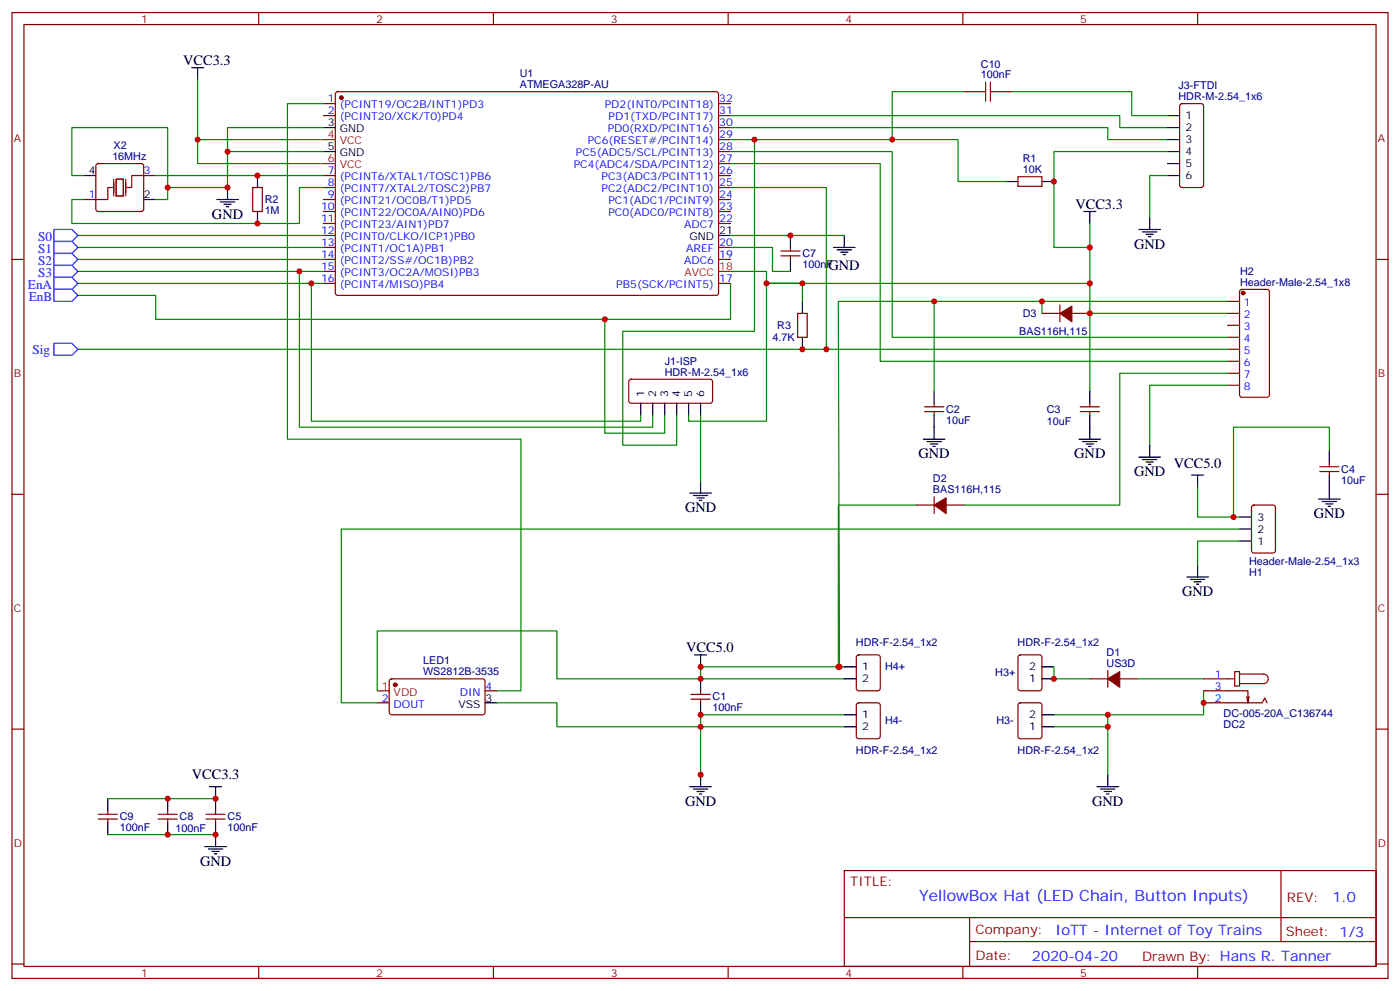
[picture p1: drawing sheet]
<svg xmlns="http://www.w3.org/2000/svg" width="412mm" height="292mm" viewBox="0 0 412 292" stroke-linecap="round" stroke-linejoin="round" font-family="sans-serif">
<g fill="none" stroke="#870000" stroke-width=".35">
<path d="M3.5 3.7h405.4v284.3h-405.4zM7.1 7.2h398.2v277.3h-398.2zM76.2 3.7v3.5M145.3 3.7v3.5M214.5 3.7v3.5M283.6 3.7v3.5M352.8 3.7v3.5M95.2 30.5h3.6M95.2 34h3.6M99 27.2l.5-.2h111.7l.5 .7-.1 58.8-.6 .5-111.8-.1-.4-.6v-58.6zM211.7 30.5h3.5M211.7 34h3.5"/>
<path d="M211.7 37.6h3.5M284 27h3.5M294.6 27h3.5M347.7 30.7l.5-.2h5.6l.7 .4v23.6l-.4 .7h-5.9l-.7-.5v-23.5zM24.7 58.7h3.5M28.5 48.4l.4-.2h12.7l.5 .2 .2 .5v12.7l-.2 .5-.5 .2h-12.7l-.5-.3-.2-.4v-12.7zM42.3 51.7h3.6M74.4 55.2h2.9v7.1h-2.9zM95.2 51.7h3.6M95.2 55.2h3.6M95.2 58.7h3.6M211.7 51.7h3.5"/>
<path d="M211.7 55.2h3.5M211.7 58.7h3.5M211.7 48.2h3.5M211.7 44.6h3.5M211.7 41.1h3.5M299.9 52h7v2.9h-7zM3.5 76.4h3.6M95.2 76.4h3.6M95.2 62.3h3.6M95.2 65.8h3.6M95.2 69.3h3.6M95.2 72.8h3.6"/>
<path d="M95.2 79.9h3.6M211.7 76.4h3.5M211.7 62.3h3.5M211.7 65.8h3.5M211.7 72.8h3.5M230 75.3h5.7M230 73.9h5.7M232.8 72.8v1.1M232.8 75.3v1.1M405.3 76.4h3.6M95.2 83.4h3.6M211.7 83.4h3.5"/>
<path d="M234.9 92.3h2.9v7h-2.9zM306.9 92.3h5.3M312.2 89.8v4.9M315.7 92.3h5.3M361.6 88.7h3.5M361.6 92.3h3.5M361.6 95.8h3.5M361.6 99.3h3.5M365.4 85.4l.4-.2h7.4l.7 .4v30.6l-.4 .7h-7.7l-.6-.4-.1-30.6zM185.4 111.9l.5-.2h23.6l.4 .7-.1 5.9-.6 .4-23.6-.1-.4-.6v-5.6zM272.3 119.8h5.7M275.2 118.7v1.1"/>
<path d="M318.2 119.8h5.6M321 118.7v1.1M361.6 102.8h3.5M361.6 106.4h3.5M361.6 109.9h3.5M361.6 113.4h3.5M272.3 121.2h5.7M275.2 121.2v1M318.2 121.2h5.6M321 121.2v1M388.8 138.8h5.6M388.8 137.4h5.6"/>
<path d="M391.6 136.3v1.1M391.6 138.8v1.1M3.5 145.5h3.6M269.9 148.7h5.3M275.2 146.2v5M278.7 148.7h5.3M368.9 148.9l.5-.2h5.6l.7 .4v13l-.5 .7h-5.8l-.7-.5v-12.9zM405.3 145.5h3.6M252.5 193l.4-.2h5.7l.6 .4 .1 9.5-.5 .6-5.9 .1-.6-.5-.1-9.4zM300.1 193l.5-.2h5.6l.7 .4v9.5l-.4 .6-5.9 .1-.7-.5v-9.4zM321 199.8h5.3M326.3 197.4v4.9"/>
<path d="M329.8 199.8h5.3M354.5 199.8h9.2M363.7 197.7h1.4v4.3h-1.4zM365.1 198.4h7.1a1.41 1.41 0 0 1 1.4 1.4 1.41 1.41 0 0 1-1.4 1.5h-7.1M3.5 214.7h3.6M111.1 206.9h3.6M114.9 200.1l.5-.3 27 .1 .5 .7-.1 9.4-.6 .4h-27.1l-.4-.7v-9.1zM142.9 203.4h3.5M203.6 205.8h5.6M203.6 204.4h5.6M206.4 203.4v1M206.4 205.8v1.1"/>
<path d="M252.5 207.1l.4-.2h5.7l.6 .4 .1 9.5-.5 .6-5.9 .1-.6-.5-.1-9.4zM300.1 207.1l.5-.2h5.6l.7 .4v9.5l-.4 .6-5.9 .1-.7-.5v-9.4zM354.5 206.9h17.3l.7-1.4 .7 1.4M354.5 203.4h13.1v3.5l.3-1.8M367.2 205.1l.4 1.8M405.3 214.7h3.6M28.9 239.7h5.7M31.7 238.7v1M46.6 239.7h5.6M49.4 238.7v1M60.7 239.7h5.6M63.5 238.7v1"/>
<path d="M28.9 241.1h5.7M31.7 241.1v1.1M46.6 241.1h5.6M49.4 241.1v1.1M60.7 241.1h5.6M63.5 241.1v1.1M248.7 256.3h156.6v28.2h-156.6zM377.3 256.3v20.9M248.7 270.1h156.5M285.6 277.2h119.6M285.6 270.1v14.2M3.5 283.8h3.6"/>
<path d="M76.2 284.5v3.5M145.3 284.5v3.5M214.5 284.5v3.5M283.6 284.5v3.5M352.8 284.5v3.5M405.3 283.8h3.6"/>
</g>
<g fill="#870000" stroke="#870000" stroke-width=".35">
<path d="M326.3 199.8l3.5-2.1v4.6z"/>
<path d="M312.2 92.3l3.5-2.2v4.6z"/>
<path d="M275.2 148.7l3.5-2.1v4.6z"/>
<circle cx="366.2" cy="86.3" r=".53"/>
<circle cx="100.5" cy="28.8" r=".53"/>
<circle cx="116.4" cy="201.6" r=".53"/>
</g>
<g fill="none" stroke="#000" stroke-width=".35">
<path d="M56.4 19.9h3.6M58.2 19.9v3.6M95.2 37.6h3.6M344 37.6h3.5M344 34h3.5M24.7 51.7h3.5M42.3 58.7h3.6M63.9 58.7h6.3M64.9 59.4h4.2M67 55.2v3.5M75.8 51.7v3.5M95.2 44.6h3.6"/>
<path d="M296.3 53.4h3.6M306.9 53.4h3.5M344 44.6h3.5M344 51.7h3.5M344 41.1h3.5M344 48.2h3.5M66 60.1h2.1M66.7 60.9h.7M75.8 62.3v3.5M211.7 69.3h3.5M232.8 69.3v3.5M232.8 76.4v3.5"/>
<path d="M245.5 72.8h6.4M246.6 73.6h4.2M247.6 74.3h2.2M248.4 75h.7M248.7 69.3v3.5M319.3 62.3h3.5M321 62.3v3.5M335.5 67.6h6.3M336.5 68.3h4.3M337.6 69h2.1M338.3 69.7h.7M338.7 64v3.6"/>
<path d="M236.4 88.7v3.6M236.4 99.3v3.5M188.7 118.7v3.5M192.3 118.7v3.5M195.8 118.7v3.5M199.3 118.7v3.5M202.8 118.7v3.5M206.4 118.7v3.5M275.2 115.2v3.5M321 115.2v3.5M272 129.3h6.3M273 130h4.3"/>
<path d="M274.1 130.7h2.1M274.8 131.4h.7M275.2 122.2v7.1M317.9 129.3h6.3M318.9 130h4.2M320 130.7h2.1M320.7 131.4h.7M321 122.2v7.1M335.5 134.6h6.3M336.5 135.3h4.3M337.6 136h2.1M338.3 136.7h.7"/>
<path d="M338.7 131.1v3.5M351 139.9h3.5M352.8 139.9v3.5M391.6 132.8v3.5M391.6 139.9v7M203.2 145.2h6.3M204.3 145.9h4.2M205.3 146.6h2.1M206 147.3h.7M206.4 141.6v3.6M365.1 152.2h3.6M365.1 159.3h3.6"/>
<path d="M365.1 155.8h3.6M388.4 146.9h6.4M389.5 147.6h4.2M390.5 148.3h2.1M391.2 149h.7M349.6 169.9h6.4M350.7 170.6h4.2M351.7 171.3h2.1M352.4 172h.7M352.8 166.3v3.6M204.6 192.8h3.5M206.4 192.8v3.5"/>
<path d="M206.4 199.8v3.6M248.7 196.3h3.5M248.7 199.8h3.5M306.9 196.3h3.5M306.9 199.8h3.5M142.9 206.9h3.5M206.4 206.9v3.5M248.7 210.4h3.5M248.7 214h3.5M306.9 210.4h3.5M306.9 214h3.5M31.7 235.1v3.6"/>
<path d="M49.4 235.1v3.6M61.7 231.6h3.6M63.5 231.6v7.1M203.2 231.6h6.3M204.3 232.3h4.2M205.3 233h2.1M206 233.7h.7M206.4 228.1v3.5M323.1 231.6h6.4M324.2 232.3h4.2M325.3 233h2.1M326 233.7h.7"/>
<path d="M326.3 228.1v3.5M31.7 242.2v3.5M49.4 242.2v3.5M60.3 249.2h6.4M61.4 249.9h4.2M62.4 250.6h2.2M63.1 251.4h.8M63.5 242.2v7"/>
</g>
<g fill="none" stroke="#008700" stroke-width=".35">
<path d="M58.2 23.5v17.6h37M95.2 37.6h-28.2v7M95.2 30.5h-10.5v98.8h68.8v74.1h-7.1M215.2 34h114.6v3.6h14.2M215.2 37.6h111.1v3.5h17.7M284 27h-21.2v14.1h-47.6M298.1 27h35.3v7h10.6M24.7 51.7h-3.5v-14.1h28.2v21.1h-3.5M45.9 51.7h49.3M58.2 41.1v7.1h37M95.2 44.6h-28.2v10.6h-17.6M95.2 55.2h-7v10.6h-67v-7.1h3.5"/>
<path d="M215.2 48.2h44.1v58.2h102.3M215.2 44.6h47.6v54.7h98.8M215.2 55.2h28.2v47.6M222.2 41.1v56.4h-38.8v33.6h15.9v-8.9M262.8 41.1h19.4v12.3h14.1M344 51.7h-5.3v12.3M344 44.6h-33.6v28.2h10.6M22.9 69.3h72.3M22.9 72.8h72.3M22.9 76.4h72.3M22.9 79.9h72.3M88.2 79.9v45.9h104.1v-3.6"/>
<path d="M215.2 79.9h10.6v3.5h95.2M215.2 72.8h12.3v7.1h5.3M215.2 69.3h33.5M321 65.8v26.5h40.6M22.9 83.4h72.3M91.7 83.4v40.6h97v-1.8M178.2 94v33.5h17.6v-5.3M215.2 83.4v10.6h-169.3v-7h-23M225.8 83.4h10.6v5.3M236.4 83.4h-10.6v40.6h-23v-1.8M275.2 88.7v26.5M306.9 88.7v3.6"/>
<path d="M321 92.3v22.9M361.6 88.7h-114.7l.4 107.6M22.9 102.8h338.7M361.6 113.4h-22.9v17.7M361.6 109.9h-31.8v38.8h-45.8M206.4 122.2v19.4M391.6 132.8v-7h-28.2v26.4M269.9 148.7h-23v47.6M352.8 143.4v8.8h12.3M365.1 159.3h-12.3v7M365.1 155.8h-264.6v51.1h10.6M206.4 199.8h-42.4v-14.1h-52.9v17.7"/>
<path d="M248.7 196.3h-42.3v3.5h42.3M310.4 196.3v3.5h10.6M335.1 199.8h19.4M146.4 206.9h17.6v7.1h42.4v-3.6h42.3M248.7 214h-42.3v15.8M310.4 210.4h15.9v17.7M310.4 214h15.9M354.5 203.4v7h-28.2M31.7 235.1h31.8M31.7 245.7h31.8"/>
</g>
<path d="M95.2 41.1h3.6M95.2 48.2h3.6M211.7 79.9h3.5M111.1 203.4h3.6" fill="none" stroke="#f00" stroke-width=".35"/>
<path d="M15.9 67.6h5.3l1.7 1.7-1.7 1.8h-5.3zM15.9 71.1h5.3l1.7 1.7-1.7 1.8h-5.3zM15.9 74.6h5.3l1.7 1.8-1.7 1.7h-5.3zM15.9 78.1h5.3l1.7 1.8-1.7 1.8h-5.3zM15.9 81.7h5.3l1.7 1.7-1.7 1.8h-5.3zM15.9 85.2h5.3l1.7 1.8-1.7 1.7h-5.3zM15.9 101.1h5.3l1.7 1.7-1.7 1.8h-5.3z" fill="none" stroke="#00f" stroke-width=".35"/>
<path d="M33.2 55.2h-1.5v3.5h-3.5M33.5 52.7v5M34.2 52.7h2.1v5h-2.1zM37 52.7v5M42.3 51.7h-3.5v3.5h-1.4" fill="none" stroke="#870012" stroke-width=".35"/>
<path d="M287.5 27h2.8M290.3 24.2v5.6M291.7 27h2.9M291.7 24.2v5.6" fill="none" stroke="#a10000" stroke-width=".35"/>
<g fill="#c00">
<circle cx="246.9" cy="196.3" r=".88"/>
<circle cx="88.2" cy="79.9" r=".88"/>
<circle cx="178.2" cy="94" r=".88"/>
<circle cx="225.8" cy="83.4" r=".88"/>
<circle cx="236.4" cy="102.8" r=".88"/>
<circle cx="75.8" cy="65.8" r=".88"/>
<circle cx="75.8" cy="51.7" r=".88"/>
<circle cx="321" cy="83.4" r=".88"/>
<circle cx="310.4" cy="53.4" r=".88"/>
<circle cx="63.5" cy="235.1" r=".88"/>
<circle cx="49.4" cy="235.1" r=".88"/>
<circle cx="49.4" cy="55.2" r=".88"/>
<circle cx="67" cy="44.6" r=".88"/>
<circle cx="58.2" cy="41.1" r=".88"/>
<circle cx="206.4" cy="196.3" r=".88"/>
<circle cx="206.4" cy="214" r=".88"/>
<circle cx="326.3" cy="210.4" r=".88"/>
<circle cx="354.5" cy="206.9" r=".88"/>
<circle cx="326.3" cy="214" r=".88"/>
<circle cx="206.4" cy="228.1" r=".88"/>
<circle cx="321" cy="92.3" r=".88"/>
<circle cx="306.9" cy="88.7" r=".88"/>
<circle cx="206.4" cy="210.4" r=".88"/>
<circle cx="206.4" cy="199.8" r=".88"/>
<circle cx="67" cy="55.2" r=".88"/>
<circle cx="363.4" cy="152.2" r=".88"/>
<circle cx="49.4" cy="245.7" r=".88"/>
<circle cx="63.5" cy="245.7" r=".88"/>
<circle cx="321" cy="72.8" r=".88"/>
<circle cx="262.8" cy="41.1" r=".88"/>
<circle cx="247.3" cy="196.3" r=".88"/>
<circle cx="91.7" cy="83.4" r=".88"/>
<circle cx="236.4" cy="83.4" r=".88"/>
<circle cx="222.3" cy="41.1" r=".88"/>
<circle cx="243.4" cy="102.8" r=".88"/>
<circle cx="275.2" cy="88.7" r=".88"/>
<circle cx="310.4" cy="199.8" r=".88"/>
<circle cx="232.8" cy="69.3" r=".88"/>
</g>
<text font-size="4.6" fill="#00f" x="270.8" y="265.3">YellowBox Hat (LED Chain, Button Inputs)</text>
<g font-size="4.2">
<text x="54" y="19.2">VCC3.3</text>
<text x="62.4" y="64.4">GND</text>
<text x="316.8" y="61.6">VCC3.3</text>
<text x="334.1" y="73.2">GND</text>
<text x="244.1" y="79.6">GND</text>
<text x="270.6" y="134.9">GND</text>
<text x="316.4" y="134.9">GND</text>
<text x="345.8" y="137.8">VCC5.0</text>
<text x="334.1" y="140.2">GND</text>
<text x="201.8" y="150.8">GND</text>
<text x="387" y="152.6">GND</text>
<text x="348.2" y="175.5">GND</text>
<text x="202.1" y="192.1">VCC5.0</text>
<text x="56.5" y="229.5">VCC3.3</text>
<text x="201.8" y="237.2">GND</text>
<text x="321.7" y="237.2">GND</text>
<text x="58.9" y="254.9">GND</text>
</g>
<g font-size="4.2" fill="#00f">
<text x="392.5" y="265.6">1.0</text>
<text x="310.9" y="275.1">IoTT - Internet of Toy Trains</text>
<text x="304" y="282.9">2020-04-20</text>
</g>
<g font-size="3.9" fill="#00f">
<text x="11.3" y="71.1">S0</text>
<text x="11.3" y="74.6">S1</text>
<text x="11.3" y="78.1">S2</text>
<text x="11.3" y="81.7">S3</text>
<text x="8.2" y="85.2">EnA</text>
<text x="8.5" y="88.7">EnB</text>
<text x="9.6" y="104.1">Sig</text>
</g>
<g font-size="3.9" fill="#800">
<text x="250.5" y="260.9">TITLE:</text>
<text x="379.1" y="265.6">REV:</text>
<text x="287.4" y="275.1">Company:</text>
<text x="378.7" y="275.7">Sheet: 1/3</text>
<text x="287.4" y="282.8">Date:</text>
<text x="336.4" y="282.8">Drawn By: Hans R. Tanner</text>
</g>
<g font-size="3.2" fill="#800">
<text x="41.6" y="6.7">1</text>
<text x="110.8" y="6.7">2</text>
<text x="179.9" y="6.7">3</text>
<text x="249.1" y="6.7">4</text>
<text x="318.2" y="6.7">5</text>
<text x="4.1" y="41.8">A</text>
<text x="405.9" y="41.8">A</text>
<text x="4.1" y="110.9">B</text>
<text x="405.9" y="110.9">B</text>
<text x="4.1" y="180.1">C</text>
<text x="405.9" y="180.1">C</text>
<text x="4.1" y="249.2">D</text>
<text x="405.9" y="249.2">D</text>
<text x="41.6" y="287.5">1</text>
<text x="110.8" y="287.5">2</text>
<text x="179.9" y="287.5">3</text>
<text x="249.1" y="287.5">4</text>
<text x="318.2" y="287.5">5</text>
</g>
<g font-size="3.2" fill="#000080">
<text x="153.1" y="22.8">U1</text>
<text x="288.9" y="19.9">C10</text>
<text x="288.9" y="23.1">100nF</text>
<text x="153.1" y="25.9">ATMEGA328P-AU</text>
<text x="347.2" y="29.5">HDR-M-2.54_1x6</text>
<text x="347.2" y="26.3">J3-FTDI</text>
<text x="33.1" y="47.1">16MHz</text>
<text x="33.4" y="43.9">X2</text>
<text x="301.3" y="47.8">R1</text>
<text x="301.3" y="51">10K</text>
<text x="78" y="59.8">R2</text>
<text x="78" y="63">1M</text>
<text x="236.4" y="75.7">C7</text>
<text x="236.4" y="78.8">100nF</text>
<text x="365.3" y="81">H2</text>
<text x="365.3" y="84.1">Header-Male-2.54_1x8</text>
<text x="301.3" y="93.3">D3</text>
<text x="227.5" y="100.4">4.7K</text>
<text x="229" y="96.8">R3</text>
<text x="300.3" y="98.6">BAS116H,115</text>
<text x="195.8" y="107.4">J1-ISP</text>
<text x="195.8" y="110.6">HDR-M-2.54_1x6</text>
<text x="278.7" y="124.7">10uF</text>
<text x="278.7" y="121.5">C2</text>
<text x="308.3" y="121.5">C3</text>
<text x="308.4" y="125.1">10uF</text>
<text x="274.8" y="142">D2</text>
<text x="395.1" y="142.3">10uF</text>
<text x="395.1" y="139.2">C4</text>
<text x="274.8" y="145.2">BAS116H,115</text>
<text x="368" y="166.3">Header-Male-2.54_1x3</text>
<text x="368" y="169.5">H1</text>
<text x="252.1" y="190.3">HDR-F-2.54_1x2</text>
<text x="299.8" y="190.3">HDR-F-2.54_1x2</text>
<text x="124.7" y="195.6">LED1</text>
<text x="260.7" y="197.4">H4+</text>
<text x="326" y="193.1">D1</text>
<text x="326" y="196.3">US3D</text>
<text x="124.6" y="198.8">WS2812B-3535</text>
<text x="293.2" y="199.1">H3+</text>
<text x="209.9" y="209.4">100nF</text>
<text x="209.9" y="206.2">C1</text>
<text x="260.7" y="213.3">H4-</text>
<text x="293.5" y="213.3">H3-</text>
<text x="360.4" y="211.1">DC-005-20A_C136744</text>
<text x="360.4" y="214.3">DC2</text>
<text x="252.1" y="222.1">HDR-F-2.54_1x2</text>
<text x="299.8" y="222.1">HDR-F-2.54_1x2</text>
<text x="35.3" y="244.7">100nF</text>
<text x="35.3" y="241.5">C9</text>
<text x="51.7" y="245">100nF</text>
<text x="52.9" y="241.5">C8</text>
<text x="67" y="244.7">100nF</text>
<text x="67" y="241.5">C5</text>
</g>
<g font-size="3.2" fill="#00f">
<text x="96.6" y="30.2">1</text>
<text x="96.6" y="33.7">2</text>
<text x="100.1" y="31.9">(PCINT19/OC2B/INT1)PD3</text>
<text x="100.1" y="35.5">(PCINT20/XCK/T0)PD4</text>
<text x="178.2" y="31.9">PD2(INT0/PCINT18)</text>
<text x="179.3" y="35.5">PD1(TXD/PCINT17)</text>
<text x="211.8" y="33.7">31</text>
<text x="211.8" y="30.2">32</text>
<text x="179" y="39">PD0(RXD/PCINT16)</text>
<text x="211.8" y="40.7">29</text>
<text x="211.8" y="37.2">30</text>
<text x="169.6" y="46">PC5(ADC5/SCL/PCINT13)</text>
<text x="173.1" y="42.5">PC6(RESET#/PCINT14)</text>
<text x="211.8" y="47.8">27</text>
<text x="211.8" y="44.3">28</text>
<text x="42.3" y="51.3">3</text>
<text x="96.6" y="51.3">7</text>
<text x="100.1" y="53.1">(PCINT6/XTAL1/TOSC1)PB6</text>
<text x="169" y="49.6">PC4(ADC4/SDA/PCINT12)</text>
<text x="177.2" y="53.1">PC3(ADC3/PCINT11)</text>
<text x="211.8" y="51.3">26</text>
<text x="26.2" y="58.4">1</text>
<text x="96.6" y="54.9">8</text>
<text x="96.6" y="58.4">9</text>
<text x="100.1" y="56.6">(PCINT7/XTAL2/TOSC2)PB7</text>
<text x="177.2" y="56.6">PC2(ADC2/PCINT10)</text>
<text x="211.8" y="58.4">24</text>
<text x="211.8" y="54.9">25</text>
<text x="94.6" y="61.9">10</text>
<text x="94.6" y="65.4">11</text>
<text x="100.1" y="60.1">(PCINT21/OC0B/T1)PD5</text>
<text x="100.1" y="63.7">(PCINT22/OC0A/AIN0)PD6</text>
<text x="179.2" y="63.7">PC0(ADC0/PCINT8)</text>
<text x="179.2" y="60.1">PC1(ADC1/PCINT9)</text>
<text x="211.8" y="65.4">22</text>
<text x="211.8" y="61.9">23</text>
<text x="94.6" y="69">12</text>
<text x="100.1" y="67.2">(PCINT23/AIN1)PD7</text>
<text x="100.1" y="70.7">(PCINT0/CLKO/ICP1)PB0</text>
<text x="201.5" y="67.2">ADC7</text>
<text x="94.6" y="72.5">13</text>
<text x="94.6" y="76">14</text>
<text x="100.1" y="74.3">(PCINT1/OC1A)PB1</text>
<text x="100.1" y="77.8">(PCINT2/SS#/OC1B)PB2</text>
<text x="201.5" y="77.8">ADC6</text>
<text x="202.2" y="74.3">AREF</text>
<text x="211.8" y="76">19</text>
<text x="211.8" y="72.5">20</text>
<text x="94.6" y="79.6">15</text>
<text x="94.6" y="83.1">16</text>
<text x="100.1" y="81.3">(PCINT3/OC2A/MOSI)PB3</text>
<text x="211.8" y="83.1">17</text>
<text x="100.1" y="84.8">(PCINT4/MISO)PB4</text>
<text x="181.5" y="84.8">PB5(SCK/PCINT5)</text>
<text x="366.4" y="90.1">1</text>
<text x="366.4" y="93.7">2</text>
<text x="366.4" y="97.2">3</text>
<text x="366.4" y="100.7">4</text>
<text x="366.4" y="104.2">5</text>
<text x="366.4" y="107.8">6</text>
<text x="366.4" y="111.3">7</text>
<text x="366.4" y="114.8">8</text>
<text x="143.1" y="203">4</text>
<text x="357.8" y="199.5">1</text>
<text x="357.8" y="203">3</text>
<text x="112.5" y="206.6">2</text>
<text x="116" y="208.3">DOUT</text>
<text x="135.4" y="204.8">DIN</text>
<text x="357.8" y="206.6">2</text>
</g>
<g font-size="3.2">
<text x="349.2" y="35.1">1</text>
<text x="96.6" y="37.2">3</text>
<text x="100.1" y="39">GND</text>
<text x="349.2" y="38.6">2</text>
<text x="96.6" y="44.3">5</text>
<text x="100.1" y="46">GND</text>
<text x="349.2" y="42.2">3</text>
<text x="349.2" y="45.7">4</text>
<text x="26.2" y="51.3">4</text>
<text x="349.2" y="49.2">5</text>
<text x="349.2" y="52.7">6</text>
<text x="42.3" y="58.4">2</text>
<text x="203.1" y="70.7">GND</text>
<text x="211.8" y="69">21</text>
<text x="189.8" y="116.9" transform="rotate(-90 189.8 116.9)">1</text>
<text x="193.3" y="116.9" transform="rotate(-90 193.3 116.9)">2</text>
<text x="196.8" y="116.9" transform="rotate(-90 196.8 116.9)">3</text>
<text x="200.4" y="116.9" transform="rotate(-90 200.4 116.9)">4</text>
<text x="203.9" y="116.9" transform="rotate(-90 203.9 116.9)">5</text>
<text x="207.4" y="116.9" transform="rotate(-90 207.4 116.9)">6</text>
<text x="370.4" y="153.3">3</text>
<text x="370.4" y="160.3">1</text>
<text x="370.4" y="156.8">2</text>
<text x="254" y="197.4">1</text>
<text x="303.1" y="197.4">2</text>
<text x="254" y="200.9">2</text>
<text x="303.1" y="200.9">1</text>
<text x="135.1" y="208.3">VSS</text>
<text x="143.1" y="206.6">3</text>
<text x="254" y="211.5">1</text>
<text x="254" y="215">2</text>
<text x="303.1" y="215">1</text>
<text x="303.1" y="211.5">2</text>
</g>
<g font-size="3.2" fill="#f00">
<text x="96.6" y="40.7">4</text>
<text x="96.6" y="47.8">6</text>
<text x="100.1" y="42.5">VCC</text>
<text x="100.1" y="49.6">VCC</text>
<text x="201.6" y="81.3">AVCC</text>
<text x="211.8" y="79.6">18</text>
<text x="112.5" y="203">1</text>
<text x="116" y="204.8">VDD</text>
</g>
</svg>
